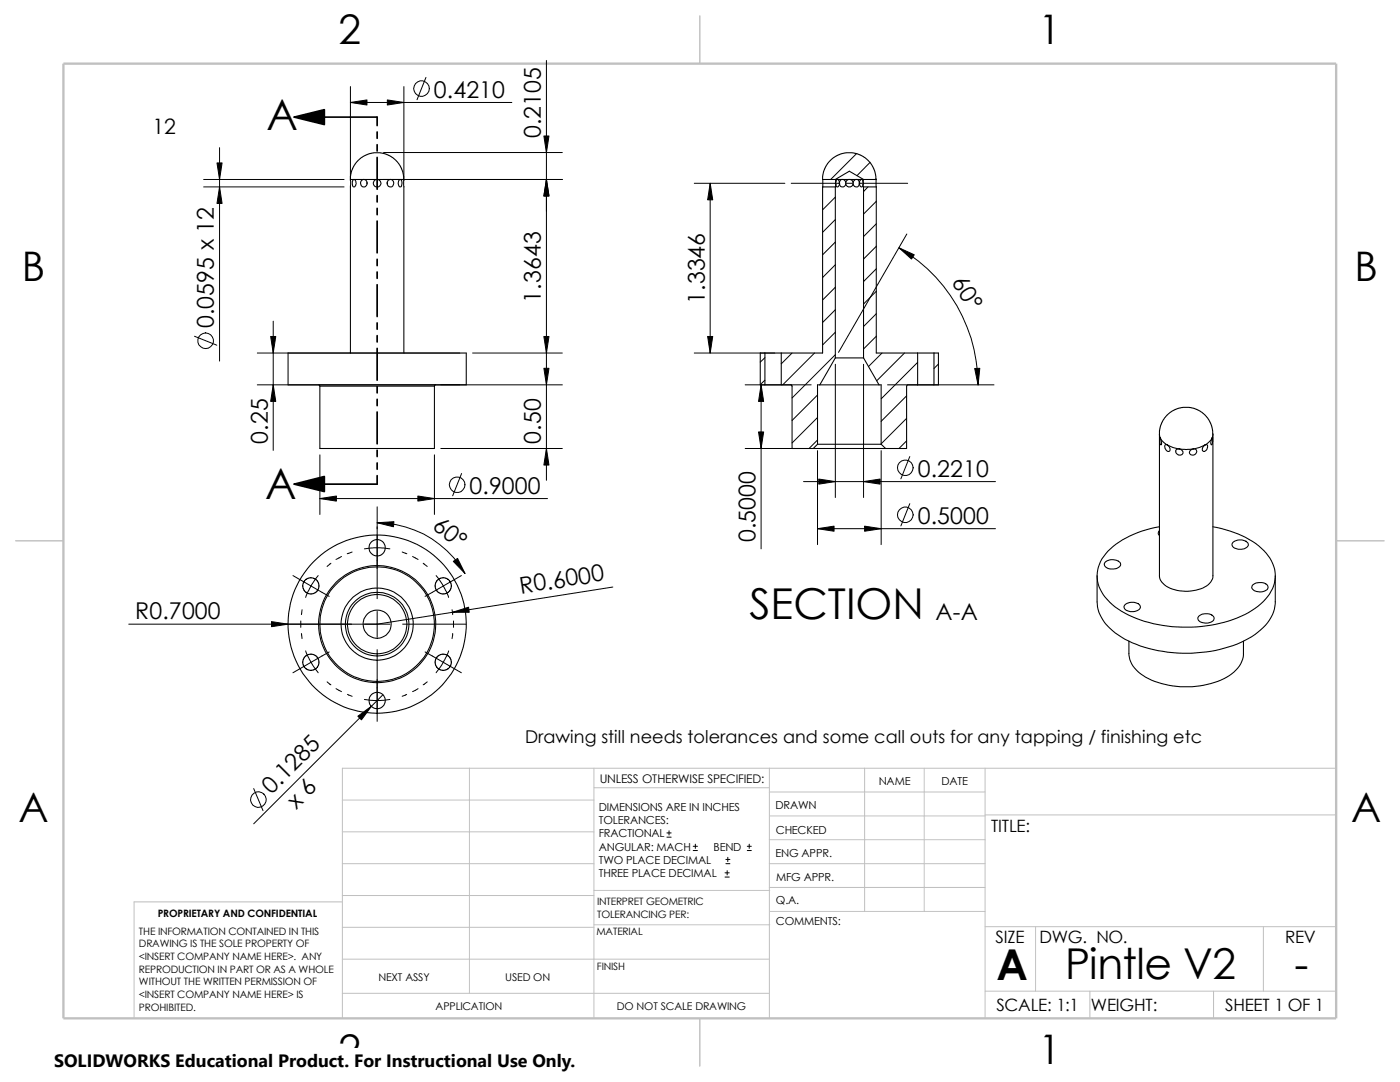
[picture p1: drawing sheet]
<svg xmlns="http://www.w3.org/2000/svg" width="279mm" height="216mm" viewBox="0 0 279 216" stroke-linecap="round" stroke-linejoin="round" font-family="sans-serif">
<g fill="none" stroke="#c0c0c0" stroke-width=".2">
<path d="M68.3 159.6h50.2M93.7 153.3v44.9M118.5 157.2h35M118.5 153.3v49.9M153.5 153.3v49.9M153.5 158h43.1M172.6 153.3v28.6M184.4 153.3v28.6M196.6 153.3v49.9M266.7 153.3h-198.4v49.9M68.3 180h-41.5v23.2M68.3 172.3h50.2"/>
<path d="M68.3 166h50.2M68.3 178.7h50.2M118.5 177.7h35.1M153.5 177.1h43.1M153.5 172.3h43.1M153.5 167.6h43.1M153.5 162.8h43.1M196.6 162.6h70.1M68.3 191.4h85.2M68.3 198.2h85.2M68.3 185h50.2M118.5 184.5h35.1"/>
<path d="M153.6 181.9h43M196.6 184.9h70.1M196.6 197.8h70.1M206.7 184.9v12.9M217.5 197.8v5.4M242.2 197.8v5.4M252.1 184.9v12.9"/>
</g>
<path d="M139.7 3.2v9.5M3.1 107.9h9.6M266.7 107.9h9.5M139.7 203.2v9.5" fill="none" stroke="#c0c0c0" stroke-width=".21"/>
<path d="M12.7 12.7h254v190.5h-254z" fill="none" stroke="#c0c0c0" stroke-width=".47"/>
<g fill="none" stroke="#000" stroke-width=".2">
<path d="M69.9 17.3v18.7M80.6 17.3v18.7M85 15.5l-1.8 4.4M109.1 12.1v83.7M40.6 35.8h28.1M40.6 37.3h28.1M43.8 29.5v42.6M69.9 20.4h32.3M76.5 35.8h35.7M76.5 30.4h35.7M138.6 36.6h18M141.7 36.6v33.8"/>
<path d="M157.9 36.6h9.7M164.3 37.3l-.1 .1M166.7 39.3l-2.5 2.6M168.9 36.6h1.2M170.9 30.6l-5.1 5.2M171.4 36.6h9.7M173.2 37.3l-.9 .9M173.7 32.4l-2.7 2.7M174.9 35.7l-.1 .1M166.7 48.3l-2.5 2.5M166.7 52.8l-2.5 2.6M166.7 57.3l-2.5 2.6"/>
<path d="M166.7 43.8l-2.5 2.6M174.9 40.2l-2.6 2.5M174.9 44.7l-2.6 2.5M174.9 49.1l-2.6 2.6M174.9 53.6l-2.6 2.6M174.9 58.1l-2.6 2.6M179.4 49.4a31.6 31.6 0 0 1 15.8 27.4M181 46.7l-13.7 23.6M38.8 67.1l4.5 1.8M51.4 76.8h60.8M51.4 70.4h40.4M54.5 64.1v25.8"/>
<path d="M94.3 70.4h17.9M138.6 70.4h16M148.7 76.8h13.2M151.9 76.8v32.7M152.7 71.4l-1 .9M152.7 75.9l-1 .9M158.1 70.4l-2.2 2.2M162.6 70.4l-6.4 6.4M163.2 78.8l-5.1 5.1M166.7 61.8l-2.5 2.5M166.7 66.3l-2.5 2.5M166.7 70.8l-8.6 8.6"/>
<path d="M166.7 72.7v26.6M172.3 72.7v26.6M174.9 62.6l-2.6 2.6M174.9 67.1l-2.6 2.5M176 70.4l-2.7 2.8M177.1 76.8h21.3M180.5 70.4l-5.5 5.6M180.9 79l-5 5.1M183.1 72.3l-7.2 7.3M187.3 72.6l-.9 .9M63.8 90.8v11.9M63.8 99.5h45.5"/>
<path d="M86.7 90.8v11.9M88 89.5h24.2M92.1 94.5l-1.8 4.4M148.7 89.5h12.3M160.4 96.1h38.3M163.2 83.3l-5.1 5.1M163.2 87.8l-1.7 1.7M163.2 89.9v18.8M175.9 89.9v18.8M180.9 83.5l-5 5.1M180.9 88l-1.5 1.5M181.6 91.1l-1.8 4.4"/>
<path d="M58.5 114.9l7.2 4.1M63.5 114.9a14.6 14.6 0 0 0-2.5 4.3M66 112.4l-.7 .6M68.2 111l-1.1 .6M70.3 110.2l-1 .3M72.7 109.5a15.3 15.3 0 0 1 5.1 0M75.3 101.1v18.4M75.3 104.3a20.2 20.2 0 0 1 17.5 10.1M80.3 110.2l.9 .3M82.3 111l1.1 .6M84.5 112.4l.8 .6M87 114.9l1.5 2"/>
<path d="M88.5 116.9l1 2.3M88.5 116.9l-3.7 2.1M92.1 114.9l-3.6 2M122.3 117.1l-47 7.4M163.2 105.5h35.5M181.6 100.5l-1.8 4.4M25.7 124.5h52.1M60 123.9v1.3M60.2 126.4l.1 1M60.3 121.7l-.1 .9M61 129.9l1.1 2.3M62.1 132.2l-3.6 2"/>
<path d="M62.1 132.2l1.4 2M65.3 136.1l.7 .6M65.7 130.1l-3.6 2.1M67.1 137.4l1.1 .6M69.3 138.6l1 .3M72.7 139.6a15.3 15.3 0 0 0 5.1 0M75.3 122v5.1M75.3 129.6v14.3M76.4 138.6l-25.8 25.8M80.3 124.5h12.7M81.2 138.6l-.9 .3M83.4 137.4l-1.1 .6"/>
<path d="M84.8 130.1l7.3 4.1M85.3 136.1l-.8 .6M89.5 129.9a14.6 14.6 0 0 1-2.5 4.3M90.2 121.7l.1 .9M90.3 126.4l-.1 1M90.5 123.9v1.3M50.6 157.4l1.9 4.4M133.1 167h.8M133.1 166.2h.8M133.5 165.8v.8M138.3 169.7h.9M138.3 168.9h.9"/>
<path d="M138.8 168.4v.9M144.7 175h.8M144.7 174.2h.8M144.9 172.3h.8M144.9 171.5h.8M145.1 173.7v.9M145.2 171.1v.8M149.1 169.7h.8M149.1 168.9h.8M149.5 168.4v.9"/>
<circle cx="84.1" cy="17.7" r="1.55"/>
<circle cx="41" cy="68" r="1.57"/>
<circle cx="91.2" cy="96.7" r="1.56"/>
<circle cx="180.7" cy="93.3" r="1.56"/>
<circle cx="180.7" cy="102.7" r="1.55"/>
<circle cx="51.6" cy="159.5" r="1.55"/>
</g>
<g fill="none" stroke="#000" stroke-width=".21">
<path d="M69.9 35.8l.1-.9 .4-1.3 1.1-1.6 .9-.8 1.2-.5 1-.2h1.3l1.5 .4 1.6 1.1 1.1 1.6 .4 1.1 .1 1.1M70.4 35.9h.1a.47 .47 0 0 1 .5 .1 .47 .47 0 0 1 .1 .5l-.1 .4a.36 .36 0 0 1-.4 .4 .36 .36 0 0 1-.3-.5zM70.7 35.8h1.9M70.7 35.8h-.2a.32 .32 0 0 0-.3-.1 .32 .32 0 0 0-.3 .3v34.4M72.2 35.9a.7 .7 0 0 1 1 .2 .7 .7 0 0 1-.2 1 .7 .7 0 0 1-.9-.1l-.1-.6zM72.6 35.8h2.7M73.2 36.4v.3M75.3 35.8h2.6M77.3 36.4v.3M77.5 35.9a.7 .7 0 0 1 1.1 .7 .7 .7 0 0 1-1.1 .5l-.2-.7zM77.9 35.8h2M79.6 35.9l.3-.1a.99 .99 0 0 1 0 1.5 .93 .93 0 0 1-.3-1.4z"/>
<path d="M79.9 35.8h.7M80.6 35.8v34.6M164.2 35.8v1.5M164.2 35.8h2.5M164.2 37.3h2.5M164.2 37.3v33.1h-8.3M166.7 35.8h.4M166.7 35.8l.1 .6M166.7 37.3v34.1M166.7 35.8l2.8-1.6 2.8 1.6M166.8 36.7l-.1 .6M166.8 36.4v.3"/>
<path d="M166.8 36.7v.2a.32 .32 0 0 0 .3 .4 .32 .32 0 0 0 .4-.3l.1-.3M167.1 35.8l-.3 .6M167.1 35.8h1M167.1 35.8l.3 .2 .2 .4M167.6 36.7a.62 .62 0 0 0 .6 .6 .62 .62 0 0 0 .6-.6M167.6 36.4v.3M168.1 35.8h1.4M168.1 35.8l-.4 .2-.1 .4M168.1 35.8l.5 .2 .2 .4M168.8 36.4v.3M168.8 36.7a.81 .81 0 0 0 .9 .6l.6-.6M169.5 35.8h1.4"/>
<path d="M169.5 35.8l-.5 .2-.2 .4M169.5 35.8a.73 .73 0 0 1 .8 .6M170.3 36.4v.3M170.3 36.7a.62 .62 0 0 0 .6 .6 .62 .62 0 0 0 .6-.6M170.9 35.8h.1a.51 .51 0 0 1 .5 .6M170.9 35.8h1.1M170.9 35.8l-.3 .1-.3 .5M171.5 36.4v.3M171.5 36.7v.1a.39 .39 0 0 0 .5 .5 .39 .39 0 0 0 .3-.6M172 35.8l.2 .2 .1 .4M172 35.8h.3M172 35.8l-.3 .1-.2 .5"/>
<path d="M172.3 36.7v.6M172.3 36.4v.3M172.3 35.8v.6M172.3 35.8h2.6v1.5M172.3 37.3v34.1M172.3 37.3h2.6M174.8 35.8v-.9l-.4-1.3-1.1-1.6-1-.8-1.2-.5-1-.2h-1.3l-1.8 .6-1.6 1.2-.6 1-.4 .9-.2 1.6M174.9 37.3v33.1h8.2M57.5 70.4h35.5v6.4h-35.5zM63.6 76.8l.2 .2M63.8 77h22.9M63.8 77v12.5h22.9v-12.5"/>
<path d="M87 76.8h-.3v.2M152.7 70.4h-1v6.4h1M152.7 70.4v6.4M152.7 70.4h3.2M152.7 76.8h3.2M155.9 76.8h2l.2 .2v12.5h4.2M155.9 70.4v6.4M163.6 76.8h11.8M163.6 76.8h-.4v11.8M166.7 71.4h5.6M166.7 71.4l-3.1 5.4M172.3 71.4l3.1 5.4"/>
<path d="M175.4 76.8h.5v11.8M183.1 76.8h-2l-.2 .2v12.5h-4.2M183.1 70.4v6.4M183.1 70.4h3.3M183.1 76.8h3.3M186.4 70.4h.9v6.4h-.9M186.4 70.4v6.4M162.3 89.5h14.4M163.2 88.6l-.9 .9M163.2 88.6h12.7M175.9 88.6l.8 .9M231.4 86.6v-.9l.4-1.3 1.1-1.6 1-.8 1.2-.5 1-.2h1.3l1.5 .4 1.6 1.1 1.1 1.6 .3 1.1 .2 1.1"/>
<path d="M231.4 87.3h.1a1.73 1.73 0 0 1 .2 1.5l-.2-.4zM231.6 87.4l.7 .9 .7 .5M232.6 88.7a.82 .82 0 0 1 .8 .5 .82 .82 0 0 1-.1 .9 .92 .92 0 0 1-.7-1.4zM233 88.8l1.1 .5 1.2 .3M234.7 89.8a.76 .76 0 0 1 1-.1 .76 .76 0 0 1 .2 1 .8 .8 0 0 1-.9 0 .8 .8 0 0 1-.3-.9zM235.3 89.6l1.4 .1 1.4-.1M237.5 90a.66 .66 0 0 1 .8-.4 .66 .66 0 0 1 .5 .7 .67 .67 0 0 1-.9 .6 .67 .67 0 0 1-.4-.9zM240.3 88.9a.41 .41 0 0 1 .7-.1 .41 .41 0 0 1-.1 .7 .54 .54 0 0 1-.3 .5 .54 .54 0 0 1-.7-.2l.1-.4zM240.5 88.8l-1.1 .5-1.3 .3M241.9 87.4l-.7 .9-.7 .5M242 87.2v.9l-.2 .7-.2-.5zM242.1 86.6l-.2 .8"/>
<path d="M242.1 86.6v28.3a3.3 3.3 0 0 1-3 2.7 7.3 7.3 0 0 1-7.2-1.4l-.4-.6-.1-.6v-28.4l.2 .8M89.8 116.1l.2 .4v.8l-.2 .6-.5 .4-.5 .2h-.7l-.6-.3-.4-.4-.2-.5v-.8l.2-.5 .5-.5 .7-.2 .7 .1 .4 .2 .5 .5M218.9 114.9v5.2a8.3 8.3 0 0 0 4.3 6.6 25.6 25.6 0 0 0 16.5 3.5 20.9 20.9 0 0 0 11.9-4.5 7.6 7.6 0 0 0 2.9-5.6v-5.2M220.6 112.1a2.22 2.22 0 0 1 3 .3 1.09 1.09 0 0 1-1.3 1.1 1.41 1.41 0 0 1-1.9-1zM231.4 105.9l-.3 .5 .3 .5M242.1 105.1a18.5 18.5 0 0 1 10.6 5.3 6.6 6.6 0 0 1-.6 9.7 20.7 20.7 0 0 1-12.4 4.9 25.4 25.4 0 0 1-17.2-3.9 7.9 7.9 0 0 1-3.5-6.8 9.2 9.2 0 0 1 5-6.6 21.3 21.3 0 0 1 7.4-2.6M246.1 108.2a2.22 2.22 0 0 1 3 .3 1.09 1.09 0 0 1-1.4 1.1 1.73 1.73 0 0 1-1.8-.9zM250 116.7a2.35 2.35 0 0 1 2.9 .1 .8 .8 0 0 1-.6 1.2 1.95 1.95 0 0 1-2.5-.8zM89.8 132.9l-.4 .6-.4 .2-.7 .1-.7-.3-.5-.4-.2-.6v-.7l.2-.5 .4-.5 .6-.2h.7l.5 .2 .5 .4 .2 .6 .1 .4-.2 .8M224.5 120.7a2.22 2.22 0 0 1 3 .2 .99 .99 0 0 1-1 1.1 1.81 1.81 0 0 1-2.2-.8zM225.3 127.9v2.5a5.7 5.7 0 0 0 3.3 4.7 17.9 17.9 0 0 0 16.8-.3 5.5 5.5 0 0 0 2.8-4.4v-2.5M239.3 122.9a2.22 2.22 0 0 1 3 .3 1.28 1.28 0 0 1-1.7 1.1 1.28 1.28 0 0 1-1.5-1z"/>
<circle cx="75.3" cy="36.6" r=".75"/>
<circle cx="62.1" cy="116.9" r="1.61"/>
<circle cx="75.3" cy="109.3" r="1.64"/>
<circle cx="62" cy="132.1" r="1.61"/>
<circle cx="75.3" cy="124.5" r="7.2"/>
<circle cx="75.3" cy="124.6" r="17.8"/>
<circle cx="75.3" cy="124.5" r="6.4"/>
<circle cx="75.3" cy="139.8" r="1.62"/>
<circle cx="75.3" cy="124.6" r="5.9"/>
<circle cx="75.3" cy="124.5" r="11.7"/>
<circle cx="75.3" cy="124.5" r="2.79"/>
<circle cx="75.3" cy="124.5" r="11.4"/>
</g>
<g fill="#000" stroke="#000" stroke-width=".2">
<path d="M43.8 37.3l.5 3.3h-1zM43.3 32.5h1l-.5 3.3zM69.9 20.4l3.3-.5v1.1zM77.3 19.9l3.3 .5-3.3 .6zM109.1 35.8l.5 3.3h-1.1zM108.5 27.1h1.1l-.5 3.3zM141.7 36.6l.5 3.3h-1zM179.4 49.4l3.1 1.4-.6 .9zM54 67.1h1l-.5 3.3zM54.5 76.8l.5 3.3h-1zM108.5 73.5h1.1l-.5 3.3zM108.5 67.1h1.1l-.5 3.3z"/>
<path d="M141.2 67.1h1l-.5 3.3zM151.9 76.8l.5 3.3h-1zM194.5 73.5h1l-.3 3.3zM63.8 99.5l3.3-.5v1zM83.4 99l3.3 .5-3.3 .5zM109.1 89.5l.5 3.3h-1.1zM151.4 86.2h1l-.5 3.3zM163.4 95.6l3.3 .5-3.3 .5zM172.3 96.1l3.3-.5v1zM75.3 104.3l3.3-.2-.1 1zM90.5 112l.8-.6 1.5 3zM163.2 105.5l3.3-.5v1z"/>
<path d="M172.6 105l3.3 .5-3.3 .5zM54.2 124l3.3 .5-3.3 .6zM90.3 122.2l3.2-1 .1 1zM71.4 142.9l2.7-2-2 2.7z"/>
</g>
<path d="M58.7 23.4l6-1.5v2.9zM58.7 96.6l6-1.5v3z" fill="#000" stroke="#000" stroke-width=".34"/>
<g fill="none" stroke="#000" stroke-width=".34">
<path d="M58.7 23.4h16.6v1.7M75.3 26.3v1.3M75.3 28.9v1.2M75.3 31.4v6.4M75.3 39v1.3M75.3 41.6v1.2M75.3 44.1v6.4M75.3 51.7v1.3M75.3 54.3v1.2M75.3 56.8v6.4M75.3 64.4v1.3M75.3 67v1.2"/>
<path d="M75.3 69.5v6.4M75.3 77.1v1.3M75.3 79.7v1.2M75.3 94.9v1.7h-16.6M75.3 82.2v6.4M75.3 89.8v1.3M75.3 92.4v1.2"/>
</g>
<path d="M10.8 209.2h104.1v6.7h-104.1z" fill="#fff"/>
<g font-size="8.5">
<text x="53.2" y="25.9">A</text>
<text x="52.9" y="99.6">A</text>
<text x="149.6" y="123.6">SECTION</text>
<text x="198.8" y="195.5">A</text>
<text x="212.6" y="195.3">Pintle V2</text>
<text x="258.4" y="195.3">-</text>
</g>
<g font-size="8.1">
<text x="67.6" y="8.8">2</text>
<text x="207.3" y="8.8">1</text>
<text x="4.4" y="56.1">B</text>
<text x="270.3" y="56.1">B</text>
<text x="3.7" y="164.1">A</text>
<text x="269.6" y="164.1">A</text>
<text x="67.6" y="212.3">2</text>
<text x="207.3" y="212.3">1</text>
</g>
<g font-size="4.6">
<text x="86.6" y="19.5">0.4210</text>
<text x="108" y="27.6" transform="rotate(-90 108 27.6)">0.2105</text>
<text x="189.8" y="56.3" transform="rotate(58 189.8 56.3)">60°</text>
<text x="42.7" y="65.5" transform="rotate(-90 42.7 65.5)">0.0595 x 12</text>
<text x="108" y="60.4" transform="rotate(-90 108 60.4)">1.3643</text>
<text x="140.6" y="60.7" transform="rotate(-90 140.6 60.7)">1.3346</text>
<text x="53.4" y="88.6" transform="rotate(-90 53.4 88.6)">0.25</text>
<text x="108" y="88.6" transform="rotate(-90 108 88.6)">0.50</text>
<text x="183.2" y="95.1">0.2210</text>
<text x="93.7" y="98.5">0.9000</text>
<text x="86.1" y="105.3" transform="rotate(38 86.1 105.3)">60°</text>
<text x="183.2" y="104.5">0.5000</text>
<text x="150.8" y="108.2" transform="rotate(-90 150.8 108.2)">0.5000</text>
<text x="103.9" y="118.5" transform="rotate(-9 103.9 118.5)">R0.6000</text>
<text x="27" y="123.6">R0.7000</text>
<text x="186.7" y="123.7">A-A</text>
<text x="54.2" y="158.7" transform="rotate(-45 54.2 158.7)">0.1285</text>
<text x="59.2" y="161.6" transform="rotate(-45 59.2 161.6)">x 6</text>
</g>
<text font-size="4.2" x="30.4" y="26.7">12</text>
<text font-size="3.6" x="10.8" y="213">SOLIDWORKS Educational Product. For Instructional Use Only.</text>
<text font-size="3.5" x="104.8" y="148.2">Drawing still needs tolerances and some call outs for any tapping / finishing etc</text>
<g font-size="3.4">
<text x="197.8" y="166">TITLE:</text>
<text x="198.7" y="188.1">SIZE</text>
<text x="207.5" y="188.1">DWG. NO.</text>
<text x="256.5" y="188.2">REV</text>
<text x="198.8" y="201.7">SCALE: 1:1</text>
<text x="217.7" y="201.8">WEIGHT:</text>
<text x="244.5" y="201.7">SHEET 1 OF 1</text>
</g>
<text font-size="2.4" x="119.7" y="156.2">UNLESS OTHERWISE SPECIFIED:</text>
<g font-size="2.2">
<text x="119.5" y="161.8">DIMENSIONS ARE IN INCHES</text>
<text x="154.8" y="161.5">DRAWN</text>
<text x="175.4" y="156.7">NAME</text>
<text x="187.9" y="156.7">DATE</text>
<text x="119.5" y="164.4">TOLERANCES:</text>
<text x="119.5" y="167.1">FRACTIONAL</text>
<text x="154.8" y="166.3">CHECKED</text>
<text x="119.5" y="172.4">TWO PLACE DECIMAL</text>
<text x="119.5" y="169.8">ANGULAR: MACH</text>
<text x="142.4" y="169.8">BEND</text>
<text x="154.8" y="171">ENG APPR.</text>
<text x="119.5" y="175">THREE PLACE DECIMAL</text>
<text x="154.9" y="175.7">MFG APPR.</text>
<text x="154.9" y="184.7">COMMENTS:</text>
<text x="154.9" y="180.5">Q.A.</text>
</g>
<g font-size="2.1">
<text x="75.5" y="195.7">NEXT ASSY</text>
<text x="100.8" y="195.7">USED ON</text>
<text x="86.9" y="201.5">APPLICATION</text>
<text x="123.1" y="201.6">DO NOT SCALE DRAWING</text>
</g>
<g font-size="2">
<text x="31.5" y="183">PROPRIETARY AND CONFIDENTIAL</text>
<text x="119.2" y="180.6">INTERPRET GEOMETRIC</text>
<text x="119.2" y="183.1">TOLERANCING PER:</text>
<text x="27.7" y="186.5">THE INFORMATION CONTAINED IN THIS</text>
<text x="27.7" y="189.1">DRAWING IS THE SOLE PROPERTY OF</text>
<text x="27.7" y="191.6">&lt;INSERT COMPANY NAME HERE&gt;. ANY</text>
<text x="119" y="186.6">MATERIAL</text>
<text x="27.7" y="194.1">REPRODUCTION IN PART OR AS A WHOLE</text>
<text x="27.7" y="196.6">WITHOUT THE WRITTEN PERMISSION OF</text>
<text x="119.1" y="193.5">FINISH</text>
<text x="27.7" y="201.7">PROHIBITED.</text>
<text x="27.7" y="199.1">&lt;INSERT COMPANY NAME HERE&gt; IS</text>
</g>
</svg>
